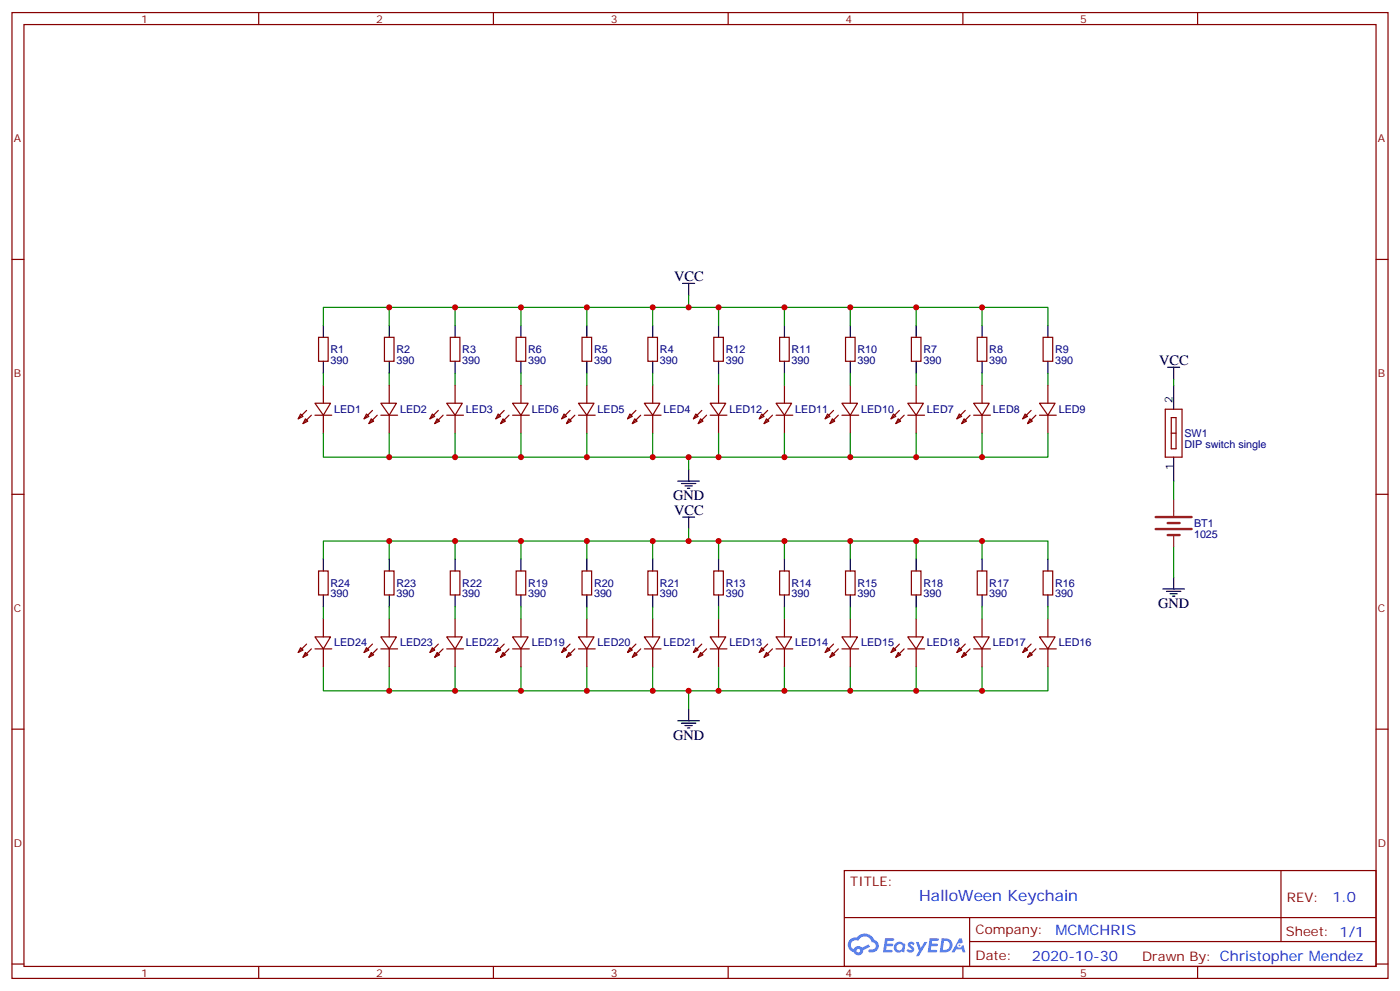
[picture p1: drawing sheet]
<svg xmlns="http://www.w3.org/2000/svg" width="412mm" height="292mm" viewBox="0 0 412 292" stroke-linecap="round" stroke-linejoin="round" font-family="sans-serif">
<g fill="none" stroke="#870000" stroke-width=".35">
<path d="M3.5 3.7h405.4v284.3h-405.4zM7.1 7.2h398.2v277.3h-398.2zM76.2 3.7v3.5M145.3 3.7v3.5M214.5 3.7v3.5M283.6 3.7v3.5M352.8 3.7v3.5M3.5 76.4h3.6M405.3 76.4h3.6M3.5 145.5h3.6M405.3 145.5h3.6M3.5 214.7h3.6"/>
<path d="M405.3 214.7h3.6M248.7 256.3h156.6v28.2h-156.6zM377.3 256.3v20.9M248.7 270.1h156.5M285.6 277.2h119.6M285.6 270.1v14.2M3.5 283.8h3.6M76.2 284.5v3.5M145.3 284.5v3.5M214.5 284.5v3.5M283.6 284.5v3.5M352.8 284.5v3.5"/>
<path d="M405.3 283.8h3.6"/>
</g>
<g fill="#5487ff">
<path d="M267.7 277.5a1.22 1.22 0 0 1 1.7 .2l-.4 .6a.47 .47 0 0 0-.3-.4 .47 .47 0 0 0-.5 .2l.1 .2a1.14 1.14 0 0 1 .8 1.8 1.14 1.14 0 0 1-1.9 0l-.2-.2 .5-.6 .7 .5a.29 .29 0 0 0 .3-.3 .29 .29 0 0 0-.2-.3 1.04 1.04 0 0 1-.6-1.7z"/>
<path d="M260.7 276.2h2.4l.3 .2-.2 .5-1.8 .1-.1 .8h1.5l.3 .4-.3 .4h-1.6l-.2 1.1h1.7l.2 .3-.2 .3-2.6 .1z"/>
<path d="M273.8 276.2h2.4l.3 .2-.1 .5-1.8 .1-.2 .8h1.6l.3 .4-.4 .4-1.6-.1-.1 1.1 1.7 .1 .2 .3-.2 .3-2.6 .1z"/>
<path d="M282.6 276.2h.7l.3 1.3-.6 .3a.69 .69 0 0 0-1 .3 .69 .69 0 0 0 .4 .9 .69 .69 0 0 0 .9-.6l.5-.2 .6 2.2h-.8l-.2-.9h-1.8l-.5 .9h-.8z"/>
<path d="M269.8 277.3h.8l.6 1.8 1.1-1.8h.9l-2.6 4.2h-.8l.9-1.5z"/>
<path d="M277.4 276.2l-.6 4.2h1.3a2.11 2.11 0 0 0 2.5-2.1 2.11 2.11 0 0 0-2.5-2.1zM278.1 277a1.39 1.39 0 0 1 1.7 1.4 1.39 1.39 0 0 1-1.8 1.2h-.3z"/>
<path d="M263.7 277.8a1.54 1.54 0 0 0-.1 2.2 1.54 1.54 0 0 0 2.2 .1l.6 .3 .3-2.3-.2-.3h-.4a1.49 1.49 0 0 0-2.4 0zM264 278.8a.94 .94 0 0 1 1.8 0 .94 .94 0 0 1-1.8 0z"/>
<path d="M250.4 276.6a2.18 2.18 0 0 0 1.1 3.7 1.44 1.44 0 0 0 1.6 .9 1.44 1.44 0 0 0 1.2-1.4l2-1.1-.5-.7-1.9 1a1.47 1.47 0 0 0-2.4 .4 1.39 1.39 0 0 1-.7-1.9 1.39 1.39 0 0 1 2-.5 2.12 2.12 0 0 1 2.2-1.3 2.12 2.12 0 0 1 1.9 1.7 1.14 1.14 0 0 1 1.1 1.4 1.14 1.14 0 0 1-1.7 .7 .43 .43 0 0 0-.5 .4 .43 .43 0 0 0 .4 .5 1.98 1.98 0 0 0 2.5-1.2 1.98 1.98 0 0 0-1.2-2.6 3.1 3.1 0 0 0-5.3-.6l-.9 .1zM252.3 279.9a.55 .55 0 0 1 1.1 0 .55 .55 0 0 1-1.1 0z"/>
<circle cx="282.6" cy="278.3" r=".26"/>
</g>
<g fill="none" stroke="#870000" stroke-width=".35">
<path d="M93.8 99.3h2.9v7.1h-2.9zM113.2 99.3h2.9v7.1h-2.9zM132.6 99.3h2.9v7.1h-2.9zM152 99.3h2.9v7.1h-2.9zM171.4 99.3h2.9v7.1h-2.9zM190.9 99.3h2.8v7.1h-2.8zM210.3 99.3h2.8v7.1h-2.8zM229.7 99.3h2.8v7.1h-2.8zM249.1 99.3h2.8v7.1h-2.8zM268.5 99.3h2.8v7.1h-2.8zM287.9 99.3h2.8v7.1h-2.8zM307.3 99.3h2.8v7.1h-2.8z"/>
<path d="M92.8 118.7h4.6l-2.2 3.5zM95.2 113.4v5.3M112.2 118.7h4.6l-2.1 3.5zM114.7 113.4v5.3M131.6 118.7h4.6l-2.1 3.5zM134.1 113.4v5.3M151 118.7h4.6l-2.1 3.5zM153.5 113.4v5.3M170.4 118.7h4.6l-2.1 3.5zM172.9 113.4v5.3M189.8 118.7h4.6l-2.1 3.5zM192.3 113.4v5.3"/>
<path d="M209.2 118.7h4.6l-2.1 3.5zM211.7 113.4v5.3M228.6 118.7h4.6l-2.1 3.5zM231.1 113.4v5.3M248 118.7h4.6l-2.1 3.5zM250.5 113.4v5.3M267.4 118.7h4.6l-2.1 3.5zM269.9 113.4v5.3M286.8 118.7h4.6l-2.1 3.5zM289.3 113.4v5.3M306.2 118.7h4.6l-2.1 3.5zM308.7 113.4v5.3"/>
<path d="M88.5 121.9l.8 .7-1.5 .7zM90 123.3l.7 .7-1.4 .7zM90.3 120.8l-2.5 2.5M91.7 122.2l-2.4 2.5M92.8 122.2h4.9M95.2 122.2v5.3M107.9 121.9l.8 .7-1.5 .7zM109.4 123.3l.7 .7-1.4 .7zM109.7 120.8l-2.5 2.5M111.1 122.2l-2.4 2.5M112.2 122.2h4.9M114.7 122.2v5.3"/>
<path d="M127.4 121.9l.7 .7-1.5 .7zM128.8 123.3l.7 .7-1.4 .7zM129.1 120.8l-2.5 2.5M130.5 122.2l-2.4 2.5M131.6 122.2h4.9M134.1 122.2v5.3M146.8 121.9l.7 .7-1.5 .7zM148.2 123.3l.7 .7-1.4 .7zM148.5 120.8l-2.5 2.5M149.9 122.2l-2.4 2.5M151 122.2h4.9M153.5 122.2v5.3"/>
<path d="M166.2 121.9l.7 .7-1.4 .7zM167.6 123.3l.7 .7-1.4 .7zM167.9 120.8l-2.4 2.5M169.3 122.2l-2.4 2.5M170.4 122.2h4.9M172.9 122.2v5.3M185.6 121.9l.7 .7-1.4 .7zM187 123.3l.7 .7-1.4 .7zM187.3 120.8l-2.4 2.5M188.7 122.2l-2.4 2.5M189.8 122.2h4.9M192.3 122.2v5.3"/>
<path d="M205 121.9l.7 .7-1.4 .7zM206.4 123.3l.7 .7-1.4 .7zM206.7 120.8l-2.4 2.5M208.1 122.2l-2.4 2.5M209.2 122.2h4.9M211.7 122.2v5.3M224.4 121.9l.7 .7-1.4 .7zM225.8 123.3l.7 .7-1.4 .7zM226.1 120.8l-2.4 2.5M227.5 122.2l-2.4 2.5M228.6 122.2h4.9M231.1 122.2v5.3"/>
<path d="M243.8 121.9l.7 .7-1.4 .7zM245.2 123.3l.7 .7-1.4 .7zM245.5 120.8l-2.4 2.5M246.9 122.2l-2.4 2.5M248 122.2h4.9M250.5 122.2v5.3M263.2 121.9l.7 .7-1.4 .7zM264.6 123.3l.7 .7-1.4 .7zM264.9 120.8l-2.4 2.5M266.3 122.2l-2.4 2.5M267.4 122.2h4.9M269.9 122.2v5.3"/>
<path d="M282.6 121.9l.7 .7-1.4 .7zM284 123.3l.7 .7-1.4 .7zM284.3 120.8l-2.4 2.5M285.8 122.2l-2.5 2.5M286.8 122.2h4.9M289.3 122.2v5.3M302 121.9l.7 .7-1.4 .7zM303.4 123.3l.7 .7-1.4 .7zM303.7 120.8l-2.4 2.5M305.2 122.2l-2.5 2.5M306.2 122.2h4.9M308.7 122.2v5.3"/>
<path d="M343.3 120.5h4.9v14.1h-4.9zM345 122.9h1.4v9.2h-1.4zM345 127.5h1.4M93.8 168.1h2.9v7.1h-2.9zM113.2 168.1h2.9v7.1h-2.9zM132.6 168.1h2.9v7.1h-2.9zM152 168.1h2.9v7.1h-2.9zM171.4 168.1h2.9v7.1h-2.9zM190.9 168.1h2.8v7.1h-2.8zM210.3 168.1h2.8v7.1h-2.8zM229.7 168.1h2.8v7.1h-2.8zM249.1 168.1h2.8v7.1h-2.8z"/>
<path d="M268.5 168.1h2.8v7.1h-2.8zM287.9 168.1h2.8v7.1h-2.8zM307.3 168.1h2.8v7.1h-2.8zM88.5 190.7l.8 .7-1.5 .7zM90 192.1l.7 .7-1.4 .7zM90.3 189.6l-2.5 2.5M91.7 191l-2.4 2.5M92.8 187.5h4.6l-2.2 3.5zM92.8 191h4.9M95.2 182.2v5.3M95.2 191v5.3M107.9 190.7l.8 .7-1.5 .7z"/>
<path d="M109.4 192.1l.7 .7-1.4 .7zM109.7 189.6l-2.5 2.5M111.1 191l-2.4 2.5M112.2 187.5h4.6l-2.1 3.5zM112.2 191h4.9M114.7 182.2v5.3M114.7 191v5.3M127.4 190.7l.7 .7-1.5 .7zM128.8 192.1l.7 .7-1.4 .7zM129.1 189.6l-2.5 2.5M130.5 191l-2.4 2.5M131.6 187.5h4.6l-2.1 3.5z"/>
<path d="M131.6 191h4.9M134.1 182.2v5.3M134.1 191v5.3M146.8 190.7l.7 .7-1.5 .7zM148.2 192.1l.7 .7-1.4 .7zM148.5 189.6l-2.5 2.5M149.9 191l-2.4 2.5M151 187.5h4.6l-2.1 3.5zM151 191h4.9M153.5 182.2v5.3M153.5 191v5.3M166.2 190.7l.7 .7-1.4 .7z"/>
<path d="M167.6 192.1l.7 .7-1.4 .7zM167.9 189.6l-2.4 2.5M169.3 191l-2.4 2.5M170.4 187.5h4.6l-2.1 3.5zM170.4 191h4.9M172.9 182.2v5.3M172.9 191v5.3M185.6 190.7l.7 .7-1.4 .7zM187 192.1l.7 .7-1.4 .7zM187.3 189.6l-2.4 2.5M188.7 191l-2.4 2.5M189.8 187.5h4.6l-2.1 3.5z"/>
<path d="M189.8 191h4.9M192.3 182.2v5.3M192.3 191v5.3M205 190.7l.7 .7-1.4 .7zM206.4 192.1l.7 .7-1.4 .7zM206.7 189.6l-2.4 2.5M208.1 191l-2.4 2.5M209.2 187.5h4.6l-2.1 3.5zM209.2 191h4.9M211.7 182.2v5.3M211.7 191v5.3M224.4 190.7l.7 .7-1.4 .7z"/>
<path d="M225.8 192.1l.7 .7-1.4 .7zM226.1 189.6l-2.4 2.5M227.5 191l-2.4 2.5M228.6 187.5h4.6l-2.1 3.5zM228.6 191h4.9M231.1 182.2v5.3M231.1 191v5.3M243.8 190.7l.7 .7-1.4 .7zM245.2 192.1l.7 .7-1.4 .7zM245.5 189.6l-2.4 2.5M246.9 191l-2.4 2.5M248 187.5h4.6l-2.1 3.5z"/>
<path d="M248 191h4.9M250.5 182.2v5.3M250.5 191v5.3M263.2 190.7l.7 .7-1.4 .7zM264.6 192.1l.7 .7-1.4 .7zM264.9 189.6l-2.4 2.5M266.3 191l-2.4 2.5M267.4 187.5h4.6l-2.1 3.5zM267.4 191h4.9M269.9 182.2v5.3M269.9 191v5.3M282.6 190.7l.7 .7-1.4 .7z"/>
<path d="M284 192.1l.7 .7-1.4 .7zM284.3 189.6l-2.4 2.5M285.8 191l-2.5 2.5M286.8 187.5h4.6l-2.1 3.5zM286.8 191h4.9M289.3 182.2v5.3M289.3 191v5.3M302 190.7l.7 .7-1.4 .7zM303.4 192.1l.7 .7-1.4 .7zM303.7 189.6l-2.4 2.5M305.2 191l-2.5 2.5M306.2 187.5h4.6l-2.1 3.5z"/>
<path d="M306.2 191h4.9M308.7 182.2v5.3M308.7 191v5.3"/>
</g>
<g fill="none" stroke="#000" stroke-width=".35">
<path d="M95.2 95.8v3.5M114.7 95.8v3.5M134.1 95.8v3.5M153.5 95.8v3.5M172.9 95.8v3.5M192.3 95.8v3.5M201.1 83.4h3.5M202.8 83.4v3.6M211.7 95.8v3.5M231.1 95.8v3.5M250.5 95.8v3.5M269.9 95.8v3.5"/>
<path d="M289.3 95.8v3.5M308.7 95.8v3.5M95.2 106.4v3.5M114.7 106.4v3.5M134.1 106.4v3.5M153.5 106.4v3.5M172.9 106.4v3.5M192.3 106.4v3.5M211.7 106.4v3.5M231.1 106.4v3.5M250.5 106.4v3.5M269.9 106.4v3.5"/>
<path d="M289.3 106.4v3.5M308.7 106.4v3.5M344 108.1h3.5M345.7 108.1v3.6M345.7 113.4v7.1M202.8 138.1v3.5M345.7 134.6v7M199.7 141.6h6.3M200.7 142.3h4.3M201.1 152.2h3.5M201.8 143.1h2.1M202.5 143.8h.7"/>
<path d="M202.8 152.2v3.6M95.2 164.6v3.5M95.2 175.2v3.5M114.7 164.6v3.5M114.7 175.2v3.5M134.1 164.6v3.5M134.1 175.2v3.5M153.5 164.6v3.5M153.5 175.2v3.5M172.9 164.6v3.5M172.9 175.2v3.5M192.3 164.6v3.5"/>
<path d="M192.3 175.2v3.5M211.7 164.6v3.5M211.7 175.2v3.5M231.1 164.6v3.5M231.1 175.2v3.5M250.5 164.6v3.5M250.5 175.2v3.5M269.9 164.6v3.5M269.9 175.2v3.5M289.3 164.6v3.5M289.3 175.2v3.5M308.7 164.6v3.5"/>
<path d="M308.7 175.2v3.5M342.5 173.4h6.4M343.6 174.1h4.2M344.7 174.8h2.1M345.4 175.5h.7M345.7 169.9v3.5M199.7 212.2h6.3M200.7 212.9h4.3M201.8 213.6h2.1M202.5 214.3h.7M202.8 208.7v3.5"/>
</g>
<g fill="none" stroke="#008700" stroke-width=".35">
<path d="M95.2 95.8v-5.3h213.5v5.3M114.7 90.5v5.3M134.1 90.5v5.3M153.5 90.5v5.3M172.9 90.5v5.3M192.3 90.5v5.3M202.8 87v3.5M211.7 90.5v5.3M231.1 90.5v5.3M250.5 90.5v5.3M269.9 90.5v5.3M289.3 90.5v5.3"/>
<path d="M95.2 109.9v3.5M114.7 109.9v3.5M134.1 109.9v3.5M153.5 109.9v3.5M172.9 109.9v3.5M192.3 109.9v3.5M211.7 109.9v3.5M231.1 109.9v3.5M250.5 109.9v3.5M269.9 109.9v3.5M289.3 109.9v3.5M308.7 109.9v3.5"/>
<path d="M345.7 111.7v1.7M95.2 127.5v7.1h213.5v-7.1M114.7 127.5v7.1M134.1 127.5v7.1M153.5 127.5v7.1M172.9 127.5v7.1M192.3 127.5v7.1M202.8 134.6v3.5M211.7 127.5v7.1M231.1 127.5v7.1M250.5 127.5v7.1M269.9 127.5v7.1"/>
<path d="M289.3 127.5v7.1M114.7 159.3v5.3M134.1 159.3v5.3M153.5 159.3v5.3M172.9 159.3v5.3M192.3 159.3v5.3M202.8 155.8v3.5M211.7 159.3v5.3M231.1 159.3v5.3M250.5 159.3v5.3M269.9 159.3v5.3M289.3 159.3v5.3"/>
<path d="M345.7 141.6v5.3M95.2 164.6v-5.3h213.5v5.3M95.2 178.7v3.5M114.7 178.7v3.5M134.1 178.7v3.5M153.5 178.7v3.5M172.9 178.7v3.5M192.3 178.7v3.5M211.7 178.7v3.5M231.1 178.7v3.5M250.5 178.7v3.5M269.9 178.7v3.5"/>
<path d="M289.3 178.7v3.5M308.7 178.7v3.5M345.7 161v8.9M95.2 196.3v7.1h213.5v-7.1M114.7 196.3v7.1M134.1 196.3v7.1M153.5 196.3v7.1M172.9 196.3v7.1M192.3 196.3v7.1M211.7 196.3v7.1M231.1 196.3v7.1M250.5 196.3v7.1"/>
<path d="M269.9 196.3v7.1M289.3 196.3v7.1M202.8 203.4v5.3"/>
</g>
<path d="M340.4 152.2h10.6M340.4 155.8h10.6M344 154h3.5M344 157.5h3.5" fill="none" stroke="#8c2424" stroke-width=".71"/>
<path d="M345.7 146.9v5M345.7 157.5v3.5" fill="none" stroke="#8c2424" stroke-width=".35"/>
<g fill="#c00">
<circle cx="114.7" cy="134.6" r=".88"/>
<circle cx="134.1" cy="134.6" r=".88"/>
<circle cx="153.5" cy="134.6" r=".88"/>
<circle cx="172.9" cy="134.6" r=".88"/>
<circle cx="192.3" cy="134.6" r=".88"/>
<circle cx="211.7" cy="134.6" r=".88"/>
<circle cx="231.1" cy="134.6" r=".88"/>
<circle cx="250.5" cy="134.6" r=".88"/>
<circle cx="269.9" cy="134.6" r=".88"/>
<circle cx="289.3" cy="134.6" r=".88"/>
<circle cx="289.3" cy="90.5" r=".88"/>
<circle cx="269.9" cy="90.5" r=".88"/>
<circle cx="250.5" cy="90.5" r=".88"/>
<circle cx="231.1" cy="90.5" r=".88"/>
<circle cx="211.7" cy="90.5" r=".88"/>
<circle cx="192.3" cy="90.5" r=".88"/>
<circle cx="172.9" cy="90.5" r=".88"/>
<circle cx="153.5" cy="90.5" r=".88"/>
<circle cx="134.1" cy="90.5" r=".88"/>
<circle cx="114.7" cy="90.5" r=".88"/>
<circle cx="114.7" cy="159.3" r=".88"/>
<circle cx="134.1" cy="159.3" r=".88"/>
<circle cx="153.5" cy="159.3" r=".88"/>
<circle cx="172.9" cy="159.3" r=".88"/>
<circle cx="192.3" cy="159.3" r=".88"/>
<circle cx="211.7" cy="159.3" r=".88"/>
<circle cx="231.1" cy="159.3" r=".88"/>
<circle cx="250.5" cy="159.3" r=".88"/>
<circle cx="269.9" cy="159.3" r=".88"/>
<circle cx="289.3" cy="159.3" r=".88"/>
<circle cx="289.3" cy="203.4" r=".88"/>
<circle cx="269.9" cy="203.4" r=".88"/>
<circle cx="250.5" cy="203.4" r=".88"/>
<circle cx="231.1" cy="203.4" r=".88"/>
<circle cx="211.7" cy="203.4" r=".88"/>
<circle cx="192.3" cy="203.4" r=".88"/>
<circle cx="172.9" cy="203.4" r=".88"/>
<circle cx="153.5" cy="203.4" r=".88"/>
<circle cx="134.1" cy="203.4" r=".88"/>
<circle cx="114.7" cy="203.4" r=".88"/>
<circle cx="202.8" cy="90.5" r=".88"/>
<circle cx="202.8" cy="134.6" r=".88"/>
<circle cx="202.8" cy="159.3" r=".88"/>
<circle cx="202.8" cy="203.4" r=".88"/>
</g>
<text font-size="4.6" fill="#00f" x="270.8" y="265.3">HalloWeen Keychain</text>
<g font-size="4.2">
<text x="198.6" y="82.7">VCC</text>
<text x="341.5" y="107.4">VCC</text>
<text x="198.3" y="147.3">GND</text>
<text x="198.6" y="151.5">VCC</text>
<text x="341.1" y="179">GND</text>
<text x="198.3" y="217.8">GND</text>
</g>
<g font-size="4.2" fill="#00f">
<text x="392.5" y="265.6">1.0</text>
<text x="310.9" y="275.1">MCMCHRIS</text>
<text x="304" y="282.9">2020-10-30</text>
</g>
<g font-size="3.9" fill="#800">
<text x="250.5" y="260.9">TITLE:</text>
<text x="379.1" y="265.6">REV:</text>
<text x="287.4" y="275.1">Company:</text>
<text x="378.7" y="275.7">Sheet: 1/1</text>
<text x="287.4" y="282.8">Date:</text>
<text x="336.4" y="282.8">Drawn By: Christopher Mendez</text>
</g>
<g font-size="3.2" fill="#800">
<text x="41.6" y="6.7">1</text>
<text x="110.8" y="6.7">2</text>
<text x="179.9" y="6.7">3</text>
<text x="249.1" y="6.7">4</text>
<text x="318.2" y="6.7">5</text>
<text x="4.1" y="41.8">A</text>
<text x="405.9" y="41.8">A</text>
<text x="4.1" y="110.9">B</text>
<text x="405.9" y="110.9">B</text>
<text x="4.1" y="180.1">C</text>
<text x="405.9" y="180.1">C</text>
<text x="4.1" y="249.2">D</text>
<text x="405.9" y="249.2">D</text>
<text x="41.6" y="287.5">1</text>
<text x="110.8" y="287.5">2</text>
<text x="179.9" y="287.5">3</text>
<text x="249.1" y="287.5">4</text>
<text x="318.2" y="287.5">5</text>
</g>
<g font-size="3.2" fill="#000080">
<text x="97.4" y="107.1">390</text>
<text x="97.4" y="103.9">R1</text>
<text x="116.8" y="107.1">390</text>
<text x="116.8" y="103.9">R2</text>
<text x="136.2" y="107.1">390</text>
<text x="136.2" y="103.9">R3</text>
<text x="155.6" y="107.1">390</text>
<text x="155.6" y="103.9">R6</text>
<text x="175" y="107.1">390</text>
<text x="175" y="103.9">R5</text>
<text x="194.4" y="107.1">390</text>
<text x="194.4" y="103.9">R4</text>
<text x="213.8" y="107.1">390</text>
<text x="213.8" y="103.9">R12</text>
<text x="233.2" y="107.1">390</text>
<text x="233.2" y="103.9">R11</text>
<text x="252.6" y="107.1">390</text>
<text x="252.6" y="103.9">R10</text>
<text x="272" y="107.1">390</text>
<text x="272" y="103.9">R7</text>
<text x="291.4" y="107.1">390</text>
<text x="291.4" y="103.9">R8</text>
<text x="310.8" y="107.1">390</text>
<text x="310.8" y="103.9">R9</text>
<text x="98.4" y="121.5">LED1</text>
<text x="117.8" y="121.5">LED2</text>
<text x="137.2" y="121.5">LED3</text>
<text x="156.6" y="121.5">LED6</text>
<text x="176" y="121.5">LED5</text>
<text x="195.4" y="121.5">LED4</text>
<text x="214.8" y="121.5">LED12</text>
<text x="234.2" y="121.5">LED11</text>
<text x="253.7" y="121.5">LED10</text>
<text x="273.1" y="121.5">LED7</text>
<text x="292.5" y="121.5">LED8</text>
<text x="311.9" y="121.5">LED9</text>
<text x="348.9" y="131.9">DIP switch single</text>
<text x="348.9" y="128.7">SW1</text>
<text x="351.7" y="155.1">BT1</text>
<text x="351.7" y="158.3">1025</text>
<text x="97.4" y="172.7">R24</text>
<text x="116.8" y="172.7">R23</text>
<text x="136.2" y="172.7">R22</text>
<text x="155.6" y="172.7">R19</text>
<text x="175" y="172.7">R20</text>
<text x="194.4" y="172.7">R21</text>
<text x="213.8" y="172.7">R13</text>
<text x="233.2" y="172.7">R14</text>
<text x="252.6" y="172.7">R15</text>
<text x="272" y="172.7">R18</text>
<text x="291.4" y="172.7">R17</text>
<text x="310.8" y="172.7">R16</text>
<text x="97.4" y="175.9">390</text>
<text x="116.8" y="175.9">390</text>
<text x="136.2" y="175.9">390</text>
<text x="155.6" y="175.9">390</text>
<text x="175" y="175.9">390</text>
<text x="194.4" y="175.9">390</text>
<text x="213.8" y="175.9">390</text>
<text x="233.2" y="175.9">390</text>
<text x="252.6" y="175.9">390</text>
<text x="272" y="175.9">390</text>
<text x="291.4" y="175.9">390</text>
<text x="310.8" y="175.9">390</text>
<text x="98.4" y="190.3">LED24</text>
<text x="117.8" y="190.3">LED23</text>
<text x="137.2" y="190.3">LED22</text>
<text x="156.6" y="190.3">LED19</text>
<text x="176" y="190.3">LED20</text>
<text x="195.4" y="190.3">LED21</text>
<text x="214.8" y="190.3">LED13</text>
<text x="234.2" y="190.3">LED14</text>
<text x="253.7" y="190.3">LED15</text>
<text x="273.1" y="190.3">LED18</text>
<text x="292.5" y="190.3">LED17</text>
<text x="311.9" y="190.3">LED16</text>
</g>
<g font-size="3.2">
<text x="345.4" y="118.7" transform="rotate(-90 345.4 118.7)">2</text>
<text x="345.7" y="138.4" transform="rotate(-90 345.7 138.4)">1</text>
</g>
</svg>
